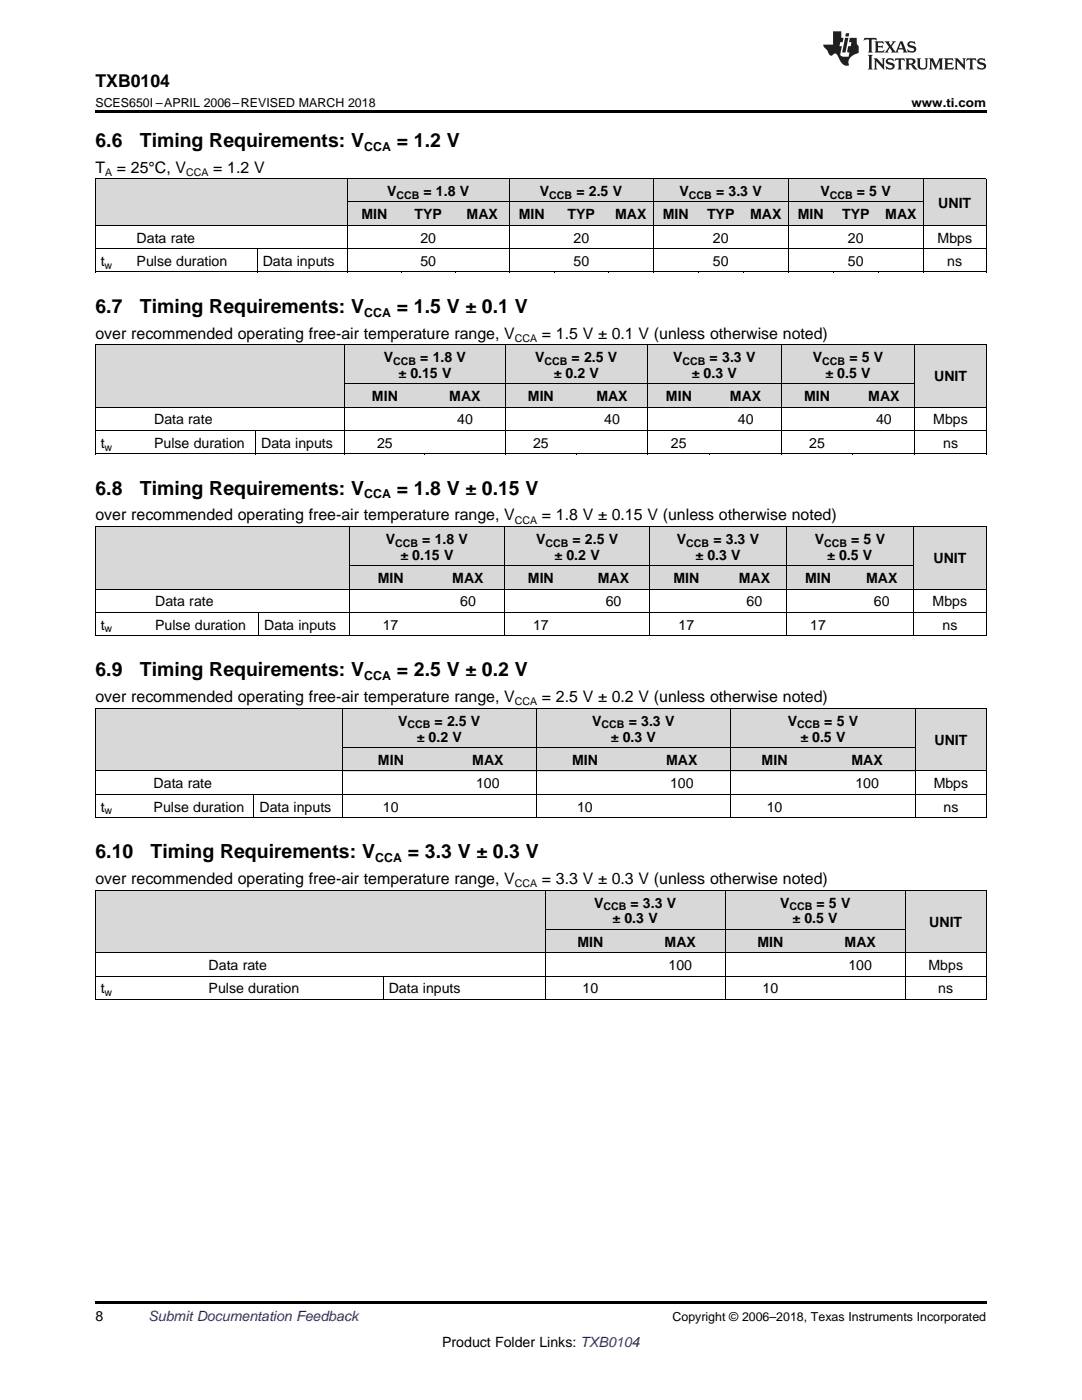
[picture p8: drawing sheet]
<svg xmlns="http://www.w3.org/2000/svg" width="216mm" height="279mm" viewBox="0 0 216 279" stroke-linecap="round" stroke-linejoin="round" font-family="sans-serif">
<g fill="#d8d8d8">
<path d="M19 177.7h21.6v12.5h-21.6z"/>
<path d="M40.6 177.7h35.9v12.5h-35.9z"/>
<path d="M76.5 177.7h32.3v12.5h-32.3z"/>
<path d="M180.7 177.7h16.1v12.5h-16.1z"/>
<path d="M108.8 185.6h18v4.6h-18z"/>
<path d="M126.8 185.6h17.9v4.6h-17.9z"/>
<path d="M144.7 185.6h18v4.6h-18z"/>
<path d="M162.7 185.6h18v4.6h-18z"/>
<path d="M108.8 177.7h18v7.9h-18z"/>
<path d="M126.8 177.7h17.9v7.9h-17.9z"/>
<path d="M144.7 177.7h18v7.9h-18z"/>
<path d="M162.7 177.7h18v7.9h-18z"/>
<path d="M19 141.4h10.6v12.5h-10.6z"/>
<path d="M29.6 141.4h21.1v12.5h-21.1z"/>
<path d="M50.7 141.4h17.6v12.5h-17.6z"/>
<path d="M182.7 141.4h14.1v12.5h-14.1z"/>
<path d="M68.3 149.3h19.4v4.6h-19.4z"/>
<path d="M87.7 149.3h19.4v4.6h-19.4z"/>
<path d="M107.1 149.3h19.3v4.6h-19.3z"/>
<path d="M126.4 149.3h19.4v4.6h-19.4z"/>
<path d="M145.8 149.3h17.6v4.6h-17.6z"/>
<path d="M163.4 149.3h19.3v4.6h-19.3z"/>
<path d="M68.3 141.4h19.4v7.9h-19.4z"/>
<path d="M87.7 141.4h19.4v7.9h-19.4z"/>
<path d="M107.1 141.4h19.3v7.9h-19.3z"/>
<path d="M126.4 141.4h19.4v7.9h-19.4z"/>
<path d="M145.8 141.4h17.6v7.9h-17.6z"/>
<path d="M163.4 141.4h19.3v7.9h-19.3z"/>
<path d="M19 105.1h10.9v12.5h-10.9z"/>
<path d="M29.9 105.1h21.8v12.5h-21.8z"/>
<path d="M51.7 105.1h18.1v12.5h-18.1z"/>
<path d="M182.3 105.1h14.5v12.5h-14.5z"/>
<path d="M69.8 113h16.3v4.6h-16.3z"/>
<path d="M86.1 113h14.6v4.6h-14.6z"/>
<path d="M100.7 113h14.5v4.6h-14.5z"/>
<path d="M115.2 113h14.5v4.6h-14.5z"/>
<path d="M129.7 113h14.5v4.6h-14.5z"/>
<path d="M144.2 113h12.7v4.6h-12.7z"/>
<path d="M156.9 113h12.7v4.6h-12.7z"/>
<path d="M169.6 113h12.7v4.6h-12.7z"/>
<path d="M69.8 105.1h16.3v7.9h-16.3z"/>
<path d="M86.1 105.1h14.6v7.9h-14.6z"/>
<path d="M100.7 105.1h14.5v7.9h-14.5z"/>
<path d="M115.2 105.1h14.5v7.9h-14.5z"/>
<path d="M129.7 105.1h14.5v7.9h-14.5z"/>
<path d="M144.2 105.1h12.7v7.9h-12.7z"/>
<path d="M156.9 105.1h12.7v7.9h-12.7z"/>
<path d="M169.6 105.1h12.7v7.9h-12.7z"/>
<path d="M19 68.8h10.7v12.5h-10.7z"/>
<path d="M29.7 68.8h21.3v12.5h-21.3z"/>
<path d="M51 68.8h17.8v12.5h-17.8z"/>
<path d="M182.6 68.8h14.2v12.5h-14.2z"/>
<path d="M68.8 76.7h16v4.6h-16z"/>
<path d="M84.8 76.7h16v4.6h-16z"/>
<path d="M100.8 76.7h14.2v4.6h-14.2z"/>
<path d="M115 76.7h14.3v4.6h-14.3z"/>
<path d="M129.3 76.7h12.4v4.6h-12.4z"/>
<path d="M141.7 76.7h14.2v4.6h-14.2z"/>
<path d="M155.9 76.7h14.3v4.6h-14.3z"/>
<path d="M170.2 76.7h12.4v4.6h-12.4z"/>
<path d="M68.8 68.8h16v7.9h-16z"/>
<path d="M84.8 68.8h16v7.9h-16z"/>
<path d="M100.8 68.8h14.2v7.9h-14.2z"/>
<path d="M115 68.8h14.3v7.9h-14.3z"/>
<path d="M129.3 68.8h12.4v7.9h-12.4z"/>
<path d="M141.7 68.8h14.2v7.9h-14.2z"/>
<path d="M155.9 68.8h14.3v7.9h-14.3z"/>
<path d="M170.2 68.8h12.4v7.9h-12.4z"/>
<path d="M19 35.7h7.2v9.3h-7.2z"/>
<path d="M26.2 35.7h25.2v9.3h-25.2z"/>
<path d="M51.4 35.7h17.9v9.3h-17.9z"/>
<path d="M184.3 35.7h12.5v9.3h-12.5z"/>
<path d="M69.3 40.4h10.8v4.6h-10.8z"/>
<path d="M80.1 40.4h10.8v4.6h-10.8z"/>
<path d="M90.9 40.4h10.7v4.6h-10.7z"/>
<path d="M101.6 40.4h9v4.6h-9z"/>
<path d="M110.6 40.4h10.8v4.6h-10.8z"/>
<path d="M121.4 40.4h9v4.6h-9z"/>
<path d="M130.4 40.4h8.9v4.6h-8.9z"/>
<path d="M139.3 40.4h9v4.6h-9z"/>
<path d="M148.3 40.4h9v4.6h-9z"/>
<path d="M157.3 40.4h9v4.6h-9z"/>
<path d="M166.3 40.4h9v4.6h-9z"/>
<path d="M175.3 40.4h9v4.6h-9z"/>
<path d="M69.3 35.7h10.8v4.7h-10.8z"/>
<path d="M80.1 35.7h10.8v4.7h-10.8z"/>
<path d="M90.9 35.7h10.7v4.7h-10.7z"/>
<path d="M101.6 35.7h9v4.7h-9z"/>
<path d="M110.6 35.7h10.8v4.7h-10.8z"/>
<path d="M121.4 35.7h9v4.7h-9z"/>
<path d="M130.4 35.7h8.9v4.7h-8.9z"/>
<path d="M139.3 35.7h9v4.7h-9z"/>
<path d="M148.3 35.7h9v4.7h-9z"/>
<path d="M157.3 35.7h9v4.7h-9z"/>
<path d="M166.3 35.7h9v4.7h-9z"/>
<path d="M175.3 35.7h9v4.7h-9z"/>
</g>
<g fill="#000">
<path d="M19 22h177.8v.5h-177.8zM19 54.3h.2zM51.3 54.3h.1zM69.2 54.3h.1zM80 54.3h.1zM90.8 54.3h.1zM101.5 54.3h.1zM110.5 54.3h.1zM121.3 54.3h.1zM130.3 54.3h.1zM139.2 54.3h.1zM148.2 54.3h.1z"/>
<path d="M157.2 54.3h.1zM166.2 54.3h.1zM175.2 54.3h.1zM184.1 54.3h.2zM196.7 54.3h.1zM19 90.6h.2zM50.9 90.6h.1zM68.7 90.6h.1zM84.7 90.6h.1zM100.7 90.6h.1zM114.9 90.6h.1zM129.2 90.6h.1z"/>
<path d="M141.6 90.6h.1zM155.8 90.6h.1zM170.1 90.6h.1zM182.5 90.6h.1zM196.7 90.6h.1zM19 126.9h.2zM51.6 126.9h.1zM69.7 126.9h.1zM86 126.9h.1zM100.6 126.9h.1zM115.1 126.9h.1zM129.6 126.9h.1z"/>
<path d="M144.1 126.9h.1zM156.8 126.9h.1zM169.5 126.9h.1zM182.2 126.9h.1zM196.7 126.9h.1zM19 163.2h.2zM50.6 163.2h.1zM68.2 163.2h.1zM87.6 163.2h.1zM107 163.2h.1zM126.3 163.2h.1zM145.7 163.2h.1z"/>
<path d="M163.3 163.2h.1zM182.6 163.2h.1zM196.7 163.2h.1zM19 199.5h.2zM76.4 199.5h.1zM108.7 199.5h.1zM126.7 199.5h.1zM144.6 199.5h.1zM162.6 199.5h.1zM180.6 199.5h.1zM196.7 199.5h.1zM19 259.7h177.8v.5h-177.8z"/>
</g>
<g fill="none" stroke="#000" stroke-width=".2">
<path d="M19 35.6h177.8M19.1 35.7v18.6M69.3 35.7v18.6M101.6 35.7v18.6M130.3 35.7v18.6M157.3 35.7v18.6M184.2 35.7v18.6M196.8 35.7v18.6M19 54.3h177.8M19 49.6h177.8M19 45h177.8M51.3 49.6v4.7"/>
<path d="M69.3 40.3h114.9M19 68.8h177.8v21.8M19.1 68.8v21.8M68.8 68.8v21.8M68.8 76.6h113.8M100.8 68.8v21.8M129.2 68.8v21.8M155.9 68.8v21.8M182.5 68.8v21.8M19 90.6h177.8M19 85.9h177.8M19 81.3h177.8"/>
<path d="M51 85.9v4.7M19 117.6h177.8M19 105.1h177.8M19.1 105.1v21.8M69.8 105.1v21.8M69.8 112.9h112.5M100.6 105.1v21.8M129.7 105.1v21.8M156.9 105.1v21.8M182.3 105.1v21.8M196.8 105.1v21.8M19 126.9h177.8"/>
<path d="M19 122.2h177.8M51.6 122.2v4.7M19 158.5h177.8M19 153.9h177.8M19 141.4h177.8M19.1 141.4v21.8M50.7 158.5v4.7M68.3 141.4v21.8M68.3 149.2h114.4M107 141.4v21.8M145.7 141.4v21.8M182.7 141.4v21.8"/>
<path d="M196.8 141.4v21.8M19 177.7h177.8M19 163.2h177.8M19.1 177.7v21.8M108.8 177.7v21.8M144.7 177.7v21.8M180.6 177.7v21.8M196.8 177.7v21.8M19 199.5h177.8M19 194.8h177.8M19 190.2h177.8M76.5 194.8v4.7"/>
<path d="M108.8 185.5h71.9"/>
</g>
<g fill="#231f20">
<path d="M172.5 7.6l-.1 .5 .4-.2h.6v.1v2.1l-.2 .4h.9l-.2-.4v-2.1l.1-.1h.5l.5 .2-.2-.5zM174.5 8.3l.2 .3v1.5l-.2 .4h1.8l.2-.6a1.04 1.04 0 0 1-1.3 .2v-.7h.6l.3 .2v-.6l-.3 .2h-.6v-.6l.8-.1 .4 .3-.2-.5zM176.5 8.3l.9 1.1-.9 1.1h.8l-.2-.2 .4-.7 .5 .7-.2 .2h1.5l-.2-.2 .2-.4h.9l.1 .4-.2 .2h1l-.3-.3-.7-1.9h-.5l-.9 2-.8-1 .9-1h-.8l.1 .3-.4 .5-.3-.6 .1-.2zM179.7 8.6l.4 1h-.7zM181.3 8.4a.63 .63 0 0 0-.2 .7 .63 .63 0 0 0 .6 .4l.6 .2 .1 .2a.75 .75 0 0 1-.7 .4 .75 .75 0 0 1-.6-.5l.1 .7 .1-.1a1.11 1.11 0 0 0 1.5-.6 1.13 1.13 0 0 0-1.2-.8l-.1-.4a1.04 1.04 0 0 1 1.2 .2l-.2-.5-.2 .1-.4-.2zM173.2 10.9l.2 .4v2.2l-.2 .4h1l-.3-.4v-2.2l.3-.4zM174.3 11.6l.3 .4v1.5l-.3 .4h.8l-.2-.4v-1.3l1.5 1.7v-1.9l.2-.4h-.7l.2 .4v.9l-1.1-1.3zM177 11.8a.62 .62 0 0 0-.2 .7 .62 .62 0 0 0 .6 .4l.6 .1 .1 .3a.76 .76 0 0 1-.7 .3 .76 .76 0 0 1-.7-.4l.2 .7 .1-.1a1.11 1.11 0 0 0 1.5-.6 1.13 1.13 0 0 0-1.2-.8l-.1-.4a1.04 1.04 0 0 1 1.2 .2l-.2-.6-.2 .1-.5-.1zM178.7 11.6l-.2 .6a.61 .61 0 0 1 .8-.3v1.6l-.2 .4h.9l-.2-.4v-1.6a.63 .63 0 0 1 .7 .3l-.1-.6zM180.6 11.6l.3 .4v1.5l-.3 .4h1l-.2-.2-.1-.8 .6 .2a.76 .76 0 0 0 1.2 .7l-1-1a.58 .58 0 0 0 .6-.5 .58 .58 0 0 0-.5-.6zM181.4 11.9h.1a.45 .45 0 0 1 .5 .1 .45 .45 0 0 1 .1 .5l-.8 .2zM182.9 11.6l.2 .2a2.17 2.17 0 0 0 .3 1.9 .99 .99 0 0 0 1.6-.6v-1.1l.2-.4h-.7l.2 .2a1.92 1.92 0 0 1-.2 1.8 .6 .6 0 0 1-.9-.5v-1.1l.2-.4zM185.4 11.6l.2 .4v1.5l-.2 .4h.7l-.2-.4v-1.4l.8 1.8 .8-1.8v1.4l-.2 .4h.9l-.2-.4v-1.5l.2-.4h-.8l-.6 1.5-.6-1.5zM188.4 11.6l.2 .4v1.5l-.2 .4h1.8l.1-.6a1.04 1.04 0 0 1-1.2 .1v-.6h.5l.4 .2v-.6l-.4 .2h-.5v-.7h.8l.3 .3-.1-.6zM190.5 11.6l.2 .4v1.5l-.2 .4h.7l-.2-.4v-1.3l1.5 1.7v-1.9l.2-.4h-.7l.2 .4v.9l-1.1-1.3zM192.9 11.6l-.1 .6a.61 .61 0 0 1 .7-.3l.1 1.6-.3 .4h1l-.3-.4 .1-1.6a.63 .63 0 0 1 .7 .3l-.1-.6zM195.2 11.8a.62 .62 0 0 0-.2 .7 .62 .62 0 0 0 .6 .4l.6 .1 .1 .3a.76 .76 0 0 1-.7 .3 .76 .76 0 0 1-.6-.4l.1 .7 .1-.1a1.11 1.11 0 0 0 1.6-.6 1.13 1.13 0 0 0-1.3-.8l-.1-.4a1.04 1.04 0 0 1 1.2 .2l-.1-.6-.2 .1-.5-.1z"/>
<path d="M166.2 6.3v2.6h-1.9v.4l.8 .9a.91 .91 0 0 0 1 .8 .56 .56 0 0 1 .5-.3 .56 .56 0 0 1 .5 .3l.4 .8a1.53 1.53 0 0 0 1.9 1.2 1.54 1.54 0 0 1 1-2.1l.9-.3v-1.4a1.52 1.52 0 0 1-.4-1.6h-1.3l-.2 .8h.5l-.2 .8h-.5l-.1 1v.2l.4 .1-.2 .8a1.93 1.93 0 0 1-1.6-.3l.3-1.8h-.5l.2-.8h.4l.2-.8h-.4v-1.3zM168.6 7.6l-.6 2.9h.7l.6-2.9zM168.8 6.6l-.1 .7h.6l.2-.7z"/>
</g>
<g font-size="3.9">
<text x="19" y="29.3">6.6</text>
<text x="27.9" y="29.3">Timing Requirements: V</text>
<text x="79.2" y="29.3">= 1.2 V</text>
<text x="19" y="62.4">6.7</text>
<text x="27.9" y="62.4">Timing Requirements: V</text>
<text x="79.2" y="62.4">= 1.5 V ± 0.1 V</text>
<text x="19" y="98.7">6.8</text>
<text x="27.9" y="98.7">Timing Requirements: V</text>
<text x="79.2" y="98.7">= 1.8 V ± 0.15 V</text>
<text x="19" y="135">6.9</text>
<text x="27.9" y="135">Timing Requirements: V</text>
<text x="79.2" y="135">= 2.5 V ± 0.2 V</text>
<text x="19" y="171.3">6.10</text>
<text x="30.1" y="171.3">Timing Requirements: V</text>
<text x="81.4" y="171.3">= 3.3 V ± 0.3 V</text>
</g>
<text font-size="3.5" x="19" y="17.3">TXB0104</text>
<g font-size="3.2">
<text x="19" y="34.4">T</text>
<text x="23.3" y="34.4">= 25°C, V</text>
<text x="42.5" y="34.4">= 1.2 V</text>
<text x="19" y="67.6">over recommended operating free-air temperature range, V</text>
<text x="108.1" y="67.6">= 1.5 V ± 0.1 V (unless otherwise noted)</text>
<text x="19" y="103.9">over recommended operating free-air temperature range, V</text>
<text x="108.1" y="103.9">= 1.8 V ± 0.15 V (unless otherwise noted)</text>
<text x="19" y="140.2">over recommended operating free-air temperature range, V</text>
<text x="108.1" y="140.2">= 2.5 V ± 0.2 V (unless otherwise noted)</text>
<text x="19" y="176.5">over recommended operating free-air temperature range, V</text>
<text x="108.1" y="176.5">= 3.3 V ± 0.3 V (unless otherwise noted)</text>
</g>
<g font-size="2.8">
<text x="77.2" y="39.1">V</text>
<text x="84.5" y="39.1">= 1.8</text>
<text x="91.7" y="39.1">V</text>
<text x="107.7" y="39.1">V</text>
<text x="115" y="39.1">= 2.5</text>
<text x="122.3" y="39.1">V</text>
<text x="135.6" y="39.1">V</text>
<text x="142.9" y="39.1">= 3.3 V</text>
<text x="163.7" y="39.1">V</text>
<text x="171" y="39.1">= 5</text>
<text x="175.9" y="39.1">V</text>
<text x="187.2" y="41.4">UNIT</text>
<text x="72.1" y="43.7">MIN</text>
<text x="82.7" y="43.7">TYP</text>
<text x="93.1" y="43.7">MAX</text>
<text x="103.5" y="43.7">MIN</text>
<text x="113.2" y="43.7">TYP</text>
<text x="122.7" y="43.7">MAX</text>
<text x="132.3" y="43.7">MIN</text>
<text x="141.1" y="43.7">TYP</text>
<text x="149.7" y="43.7">MAX</text>
<text x="159.2" y="43.7">MIN</text>
<text x="168" y="43.7">TYP</text>
<text x="176.6" y="43.7">MAX</text>
<text x="20.1" y="53.1">t</text>
<text x="27.3" y="48.4">Data rate</text>
<text x="27.3" y="53.1">Pulse duration</text>
<text x="52.4" y="53.1">Data inputs</text>
<text x="83.9" y="48.4">20</text>
<text x="83.9" y="53.1">50</text>
<text x="114.4" y="48.4">20</text>
<text x="114.4" y="53.1">50</text>
<text x="142.2" y="48.4">20</text>
<text x="142.2" y="53.1">50</text>
<text x="169.2" y="48.4">20</text>
<text x="169.2" y="53.1">50</text>
<text x="187.1" y="48.4">Mbps</text>
<text x="189" y="53.1">ns</text>
<text x="76.6" y="72.2">V</text>
<text x="79.5" y="75.4">± 0.15 V</text>
<text x="83.9" y="72.2">=</text>
<text x="86.3" y="72.2">1.8 V</text>
<text x="106.8" y="72.2">V</text>
<text x="110.5" y="75.4">± 0.2 V</text>
<text x="114.1" y="72.2">=</text>
<text x="116.5" y="72.2">2.5 V</text>
<text x="134.3" y="72.2">V</text>
<text x="138" y="75.4">± 0.3 V</text>
<text x="141.6" y="72.2">= 3.3 V</text>
<text x="162.2" y="72.2">V</text>
<text x="164.7" y="75.4">± 0.5</text>
<text x="169.5" y="72.2">= 5 V</text>
<text x="171.8" y="75.4">V</text>
<text x="186.4" y="76.1">UNIT</text>
<text x="74.2" y="80">MIN</text>
<text x="89.6" y="80">MAX</text>
<text x="105.3" y="80">MIN</text>
<text x="119" y="80">MAX</text>
<text x="132.9" y="80">MIN</text>
<text x="145.7" y="80">MAX</text>
<text x="160.4" y="80">MIN</text>
<text x="173.2" y="80">MAX</text>
<text x="20.1" y="89.4">t</text>
<text x="30.8" y="84.7">Data rate</text>
<text x="30.8" y="89.4">Pulse duration</text>
<text x="52.1" y="89.4">Data inputs</text>
<text x="75.2" y="89.4">25</text>
<text x="91.2" y="84.7">40</text>
<text x="106.4" y="89.4">25</text>
<text x="120.6" y="84.7">40</text>
<text x="133.9" y="89.4">25</text>
<text x="147.2" y="84.7">40</text>
<text x="161.5" y="89.4">25</text>
<text x="174.8" y="84.7">40</text>
<text x="186.2" y="84.7">Mbps</text>
<text x="188.2" y="89.4">ns</text>
<text x="77" y="108.5">V</text>
<text x="79.9" y="111.7">± 0.15 V</text>
<text x="84.2" y="108.5">=</text>
<text x="86.7" y="108.5">1.8 V</text>
<text x="107" y="108.5">V</text>
<text x="110.7" y="111.7">± 0.2 V</text>
<text x="114.2" y="108.5">=</text>
<text x="116.7" y="108.5">2.5 V</text>
<text x="135.1" y="108.5">V</text>
<text x="138.8" y="111.7">± 0.3 V</text>
<text x="142.3" y="108.5">=</text>
<text x="144.8" y="108.5">3.3 V</text>
<text x="162.6" y="108.5">V</text>
<text x="165.1" y="111.7">± 0.5 V</text>
<text x="169.8" y="108.5">= 5 V</text>
<text x="186.3" y="112.4">UNIT</text>
<text x="75.4" y="116.3">MIN</text>
<text x="90.2" y="116.3">MAX</text>
<text x="105.3" y="116.3">MIN</text>
<text x="119.3" y="116.3">MAX</text>
<text x="134.4" y="116.3">MIN</text>
<text x="147.4" y="116.3">MAX</text>
<text x="160.7" y="116.3">MIN</text>
<text x="172.8" y="116.3">MAX</text>
<text x="20.1" y="125.7">t</text>
<text x="31" y="121">Data rate</text>
<text x="31" y="125.7">Pulse duration</text>
<text x="52.7" y="125.7">Data inputs</text>
<text x="76.4" y="125.7">17</text>
<text x="91.8" y="121">60</text>
<text x="106.4" y="125.7">17</text>
<text x="120.9" y="121">60</text>
<text x="135.4" y="125.7">17</text>
<text x="149" y="121">60</text>
<text x="161.7" y="125.7">17</text>
<text x="174.4" y="121">60</text>
<text x="186.1" y="121">Mbps</text>
<text x="188.1" y="125.7">ns</text>
<text x="79.4" y="144.8">V</text>
<text x="83.1" y="148">± 0.2 V</text>
<text x="86.7" y="144.8">=</text>
<text x="89.2" y="144.8">2.5 V</text>
<text x="118.2" y="144.8">V</text>
<text x="121.9" y="148">± 0.3 V</text>
<text x="125.4" y="144.8">=</text>
<text x="127.9" y="144.8">3.3 V</text>
<text x="157.2" y="144.8">V</text>
<text x="159.7" y="148">± 0.5 V</text>
<text x="164.5" y="144.8">= 5 V</text>
<text x="186.5" y="148.7">UNIT</text>
<text x="75.4" y="152.6">MIN</text>
<text x="94.2" y="152.6">MAX</text>
<text x="114.2" y="152.6">MIN</text>
<text x="132.9" y="152.6">MAX</text>
<text x="152" y="152.6">MIN</text>
<text x="169.9" y="152.6">MAX</text>
<text x="20.1" y="162">t</text>
<text x="30.7" y="157.3">Data rate</text>
<text x="30.7" y="162">Pulse duration</text>
<text x="51.8" y="162">Data inputs</text>
<text x="76.4" y="162">10</text>
<text x="95" y="157.3">100</text>
<text x="115.1" y="162">10</text>
<text x="133.7" y="157.3">100</text>
<text x="153" y="162">10</text>
<text x="170.7" y="157.3">100</text>
<text x="186.3" y="157.3">Mbps</text>
<text x="188.3" y="162">ns</text>
<text x="118.5" y="181.1">V</text>
<text x="122.2" y="184.3">± 0.3 V</text>
<text x="125.8" y="181.1">=</text>
<text x="128.3" y="181.1">3.3 V</text>
<text x="155.6" y="181.1">V</text>
<text x="158.2" y="184.3">± 0.5 V</text>
<text x="162.9" y="181.1">= 5 V</text>
<text x="185.4" y="185">UNIT</text>
<text x="115.2" y="188.9">MIN</text>
<text x="132.6" y="188.9">MAX</text>
<text x="151.1" y="188.9">MIN</text>
<text x="168.5" y="188.9">MAX</text>
<text x="41.6" y="193.6">Data rate</text>
<text x="133.4" y="193.6">100</text>
<text x="169.3" y="193.6">100</text>
<text x="185.3" y="193.6">Mbps</text>
<text x="20.1" y="198.3">t</text>
<text x="41.6" y="198.3">Pulse duration</text>
<text x="77.6" y="198.3">Data inputs</text>
<text x="116.2" y="198.3">10</text>
<text x="152.2" y="198.3">10</text>
<text x="187.2" y="198.3">ns</text>
<text x="19" y="263.6">8</text>
<text x="88.2" y="268.9">Product Folder Links: TXB0104</text>
</g>
<text font-size="2.8" fill="#0000c8" x="29.6" y="263.6">Submit Documentation Feedback</text>
<g font-size="2.5">
<text x="19" y="21.4">SCES650I –APRIL 2006–REVISED MARCH 2018</text>
<text x="181.9" y="21.4">www.ti.com</text>
<text x="72.7" y="30.1">CCA</text>
<text x="72.7" y="63.2">CCA</text>
<text x="72.7" y="99.5">CCA</text>
<text x="72.7" y="135.8">CCA</text>
<text x="74.9" y="172.1">CCA</text>
<text x="134.2" y="263.6">Copyright © 2006–2018, Texas Instruments Incorporated</text>
</g>
<g font-size="2.1">
<text x="21" y="35.1">A</text>
<text x="37.1" y="35.1">CCA</text>
<text x="79.1" y="39.7">CCB</text>
<text x="109.6" y="39.7">CCB</text>
<text x="137.5" y="39.7">CCB</text>
<text x="165.6" y="39.7">CCB</text>
<text x="20.9" y="53.6">w</text>
<text x="102.7" y="68.2">CCA</text>
<text x="78.5" y="72.8">CCB</text>
<text x="108.7" y="72.8">CCB</text>
<text x="136.2" y="72.8">CCB</text>
<text x="164.1" y="72.8">CCB</text>
<text x="20.9" y="89.9">w</text>
<text x="102.7" y="104.5">CCA</text>
<text x="78.8" y="109.1">CCB</text>
<text x="108.8" y="109.1">CCB</text>
<text x="136.9" y="109.1">CCB</text>
<text x="164.4" y="109.1">CCB</text>
<text x="20.9" y="126.2">w</text>
<text x="102.7" y="140.8">CCA</text>
<text x="81.3" y="145.4">CCB</text>
<text x="120.1" y="145.4">CCB</text>
<text x="159.1" y="145.4">CCB</text>
<text x="20.9" y="162.5">w</text>
<text x="102.7" y="177.1">CCA</text>
<text x="120.4" y="181.7">CCB</text>
<text x="157.5" y="181.7">CCB</text>
<text x="20.9" y="198.8">w</text>
</g>
</svg>
